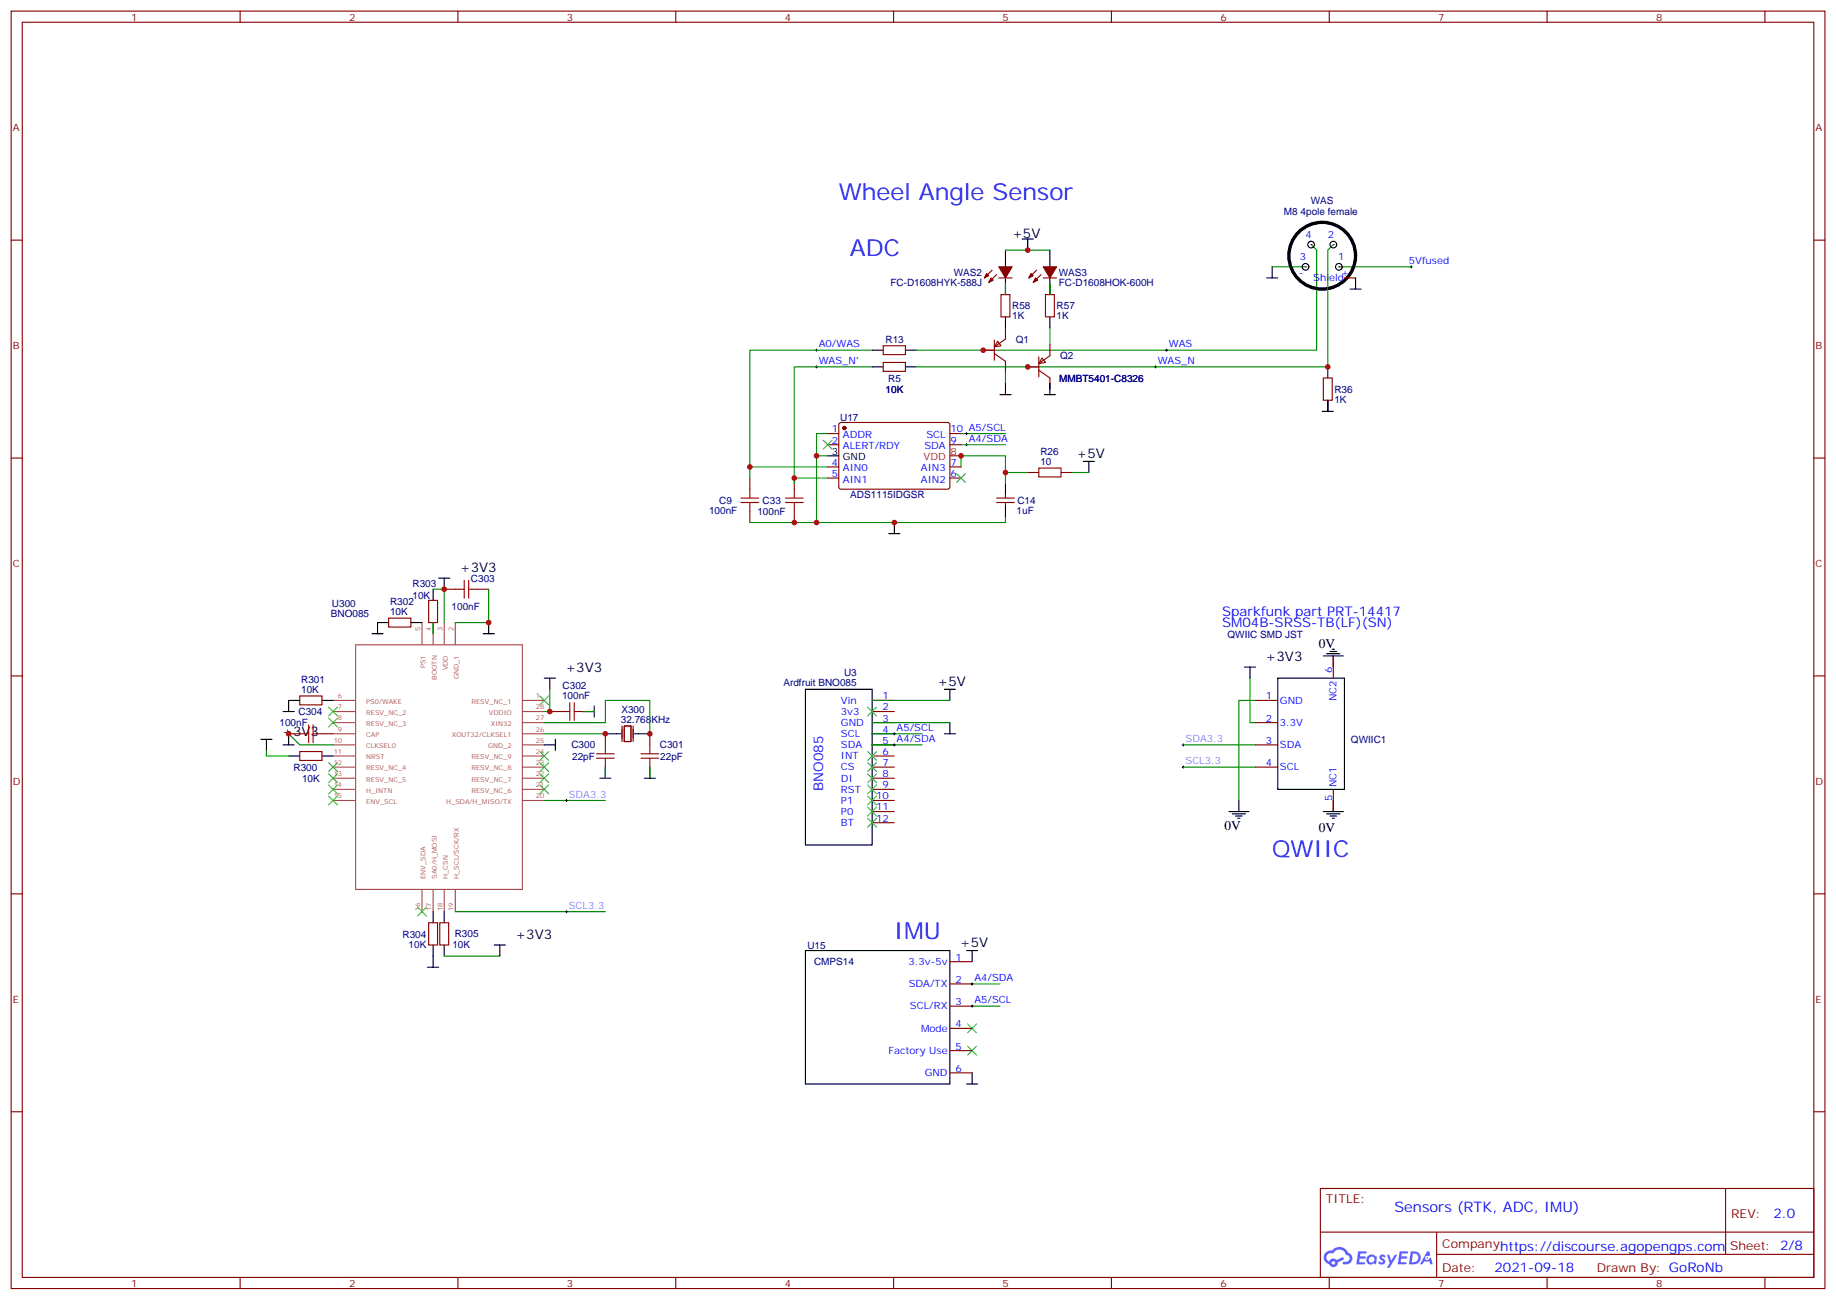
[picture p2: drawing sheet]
<svg xmlns="http://www.w3.org/2000/svg" width="583mm" height="413mm" viewBox="0 0 583 413" stroke-linecap="round" stroke-linejoin="round" font-family="sans-serif">
<g fill="none" stroke="#870000" stroke-width=".35">
<path d="M3.5 3.5h575.8v405.4h-575.8zM7.1 7.1h568.6v398.2h-568.6zM76.2 3.5v3.6M145.4 3.5v3.6M214.5 3.5v3.6M283.6 3.5v3.6M352.8 3.5v3.6M421.9 3.5v3.6M491.1 3.5v3.6M560.2 3.5v3.6M3.5 76.2h3.6M575.7 76.2h3.6"/>
<path d="M3.5 145.3h3.6M575.7 145.3h3.6M3.5 214.5h3.6M575.7 214.5h3.6M3.5 283.6h3.6M575.7 283.6h3.6M3.5 352.8h3.6M575.7 352.8h3.6M419.1 377.1h156.6v28.2h-156.6zM547.7 377.1v20.9M419.1 391h156.5M456 398h119.6"/>
<path d="M456 391v14.1M76.2 405.3v3.6M145.4 405.3v3.6M214.5 405.3v3.6M283.6 405.3v3.6M352.8 405.3v3.6M421.9 405.3v3.6M491.1 405.3v3.6M560.2 405.3v3.6"/>
</g>
<g fill="#5487ff">
<path d="M438.1 398.3a1.22 1.22 0 0 1 1.7 .3l-.4 .5a.47 .47 0 0 0-.3-.4 .47 .47 0 0 0-.5 .2l.2 .3a1.14 1.14 0 0 1 .7 1.7 1.14 1.14 0 0 1-1.9 0l-.2-.2 .5-.5 .7 .4a.29 .29 0 0 0 .4-.3 .29 .29 0 0 0-.3-.3 1.04 1.04 0 0 1-.6-1.7z"/>
<path d="M431.1 397h2.4l.3 .2-.1 .5-1.9 .1-.1 .8h1.5l.4 .4-.4 .4h-1.6l-.2 1.1h1.8l.1 .3-.1 .3-2.7 .1z"/>
<path d="M444.3 397.1l2.6 .1-.1 .5-1.8 .1-.1 .8h1.5l.3 .4-.4 .4h-1.6l-.1 1.1h1.7l.2 .3-.2 .3-2.6 .1z"/>
<path d="M453 397.1h.7l.3 1.2-.6 .3a.69 .69 0 0 0-1 .3 .69 .69 0 0 0 .5 1 .69 .69 0 0 0 .8-.7l.5-.2 .6 2.2h-.8l-.2-.9h-1.8l-.5 .9h-.8z"/>
<path d="M440.2 398.1h.8l.6 1.9 1.1-1.9h.9l-2.6 4.2h-.8l.9-1.5z"/>
<path d="M447.8 397.1l-.6 4.1h1.3a2.11 2.11 0 0 0 2.5-2.1 2.11 2.11 0 0 0-2.5-2zM448.5 397.8a1.43 1.43 0 0 1 1.6 1.6 1.43 1.43 0 0 1-2 1.1z"/>
<path d="M434.1 398.7a1.54 1.54 0 0 0-.1 2.1 1.54 1.54 0 0 0 2.2 .2l.6 .2 .3-2.3-.6-.3a1.49 1.49 0 0 0-2.4 .1zM434.4 399.7a.94 .94 0 0 1 1.8 0 .94 .94 0 0 1-1.8 0z"/>
<path d="M420.8 397.4a2.18 2.18 0 0 0 1.1 3.7 1.44 1.44 0 0 0 1.6 1 1.44 1.44 0 0 0 1.2-1.5l2-1-.5-.8-1.9 1a1.47 1.47 0 0 0-2.4 .4 1.39 1.39 0 0 1-.7-1.9 1.39 1.39 0 0 1 2-.5 2.12 2.12 0 0 1 2.2-1.3 2.12 2.12 0 0 1 1.9 1.7 1.14 1.14 0 0 1 1.1 1.4 1.14 1.14 0 0 1-1.7 .8 .43 .43 0 0 0-.5 .3 .43 .43 0 0 0 .4 .5 1.98 1.98 0 0 0 2.5-1.2 1.98 1.98 0 0 0-1.2-2.5 3.1 3.1 0 0 0-5.3-.7l-.9 .1zM422.7 400.7a.55 .55 0 0 1 1.1 0 .55 .55 0 0 1-1.1 0z"/>
<circle cx="453" cy="399.2" r=".26"/>
</g>
<g fill="none" stroke="#3c3" stroke-width=".35">
<path d="M261.3 139.7l2.8 2.8M264.1 139.7l-2.8 2.8M275.4 224.4l2.8 2.8M275.4 238.5l2.8 2.8M278.2 224.4l-2.8 2.8M278.2 238.5l-2.8 2.8M275.4 242l2.8 2.8M275.4 245.5l2.8 2.9M275.4 249.1l2.8 2.8M275.4 252.6l2.8 2.8M275.4 256.1l2.8 2.8M275.4 259.6l2.8 2.9"/>
<path d="M278.2 242l-2.8 2.8M278.2 245.5l-2.8 2.9M278.2 249.1l-2.8 2.8M278.2 252.6l-2.8 2.8M278.2 256.1l-2.8 2.8M278.2 259.6l-2.8 2.9M307.2 332l2.8 2.8M307.2 324.9l2.8 2.8M310 332l-2.8 2.8M310 324.9l-2.8 2.8"/>
</g>
<g fill="none" stroke="#008700" stroke-width=".35">
<path d="M319.2 79.4h14.1M416.2 77.6l1.7 1.8v31.7h-127M319.2 90v3.5M333.3 90v3.5M403.8 84.7h10.6M425 84.7h22.9M276.8 111.1h-38.8v37.1h24.7M276.8 116.4h-24.7v35.3h10.6M290.9 116.4h130.6M319.2 118.2v3.5M333.3 104.1v5.3M262.7 137.6h-3.5v7"/>
<path d="M305 137.6h14.2M333.3 121.7v1.8M421.5 127v3.5M238 148.2v3.5M252.1 151.7v1.8M262.7 144.6h-3.5v21.2h60v-1.8M305 148.2v-3.6h14.2v8.9M305 141.1h14.2M238 165.8h21.2M276.8 229.3h24.7M276.8 232.8h15.9M276.8 236.4h15.9"/>
<path d="M276.8 222.2h24.7M308.6 312.2h8.8M308.6 319.3h8.8"/>
</g>
<g fill="none" stroke="#000" stroke-width=".35">
<path d="M319.2 79.4v5.3M324.4 75.8h3.6M326.2 75.8v3.6M333.3 79.4v5.3M319.2 88.2v5.3M333.3 88.2v5.3M276.8 116.4h3.6M276.8 111.1h3.6M287.4 116.4h3.5M287.4 111.1h3.5M319.2 100.5v3.6M333.3 100.5v3.6"/>
<path d="M421.5 116.4v3.5M421.5 127v3.5M262.7 144.6h3.5M319.2 153.5v3.5M343.9 146.4h3.5M345.6 146.4v3.5M319.2 160.5v3.5M255.7 218.7h21.1v49.4h-21.1zM299.8 218.7h3.5M301.5 218.7v3.5M255.7 301.6h45.8v42.4h-45.8zM306.8 301.6h3.5"/>
<path d="M308.6 301.6v3.6"/>
</g>
<g fill="none" stroke="#870000" stroke-width=".35">
<path d="M314.9 85.7l-2.4 2.5M316.3 87.1l-2.4 2.5M317 88.2h4.3M317.7 93.5h2.9v7h-2.9zM329 85.7l-2.4 2.5M330.4 87.1l-2.4 2.5M331.2 88.2h4.2M331.9 93.5h2.8v7h-2.8zM280.4 115h7v2.8h-7zM280.4 109.7h7v2.8h-7zM312.1 111.1h3.5M315.6 112.2l3.6 2.5v3.5"/>
<path d="M315.6 107.9v6.4M316.7 108.3l1 1.4-2.1 .4zM319.2 104.1v3.5l-3.6 2.5M326.2 116.4h3.5M329.7 113.2v6.4M329.7 117.5l3.6 2.4v3.6M330.8 113.6l1.1 1.4-2.2 .4zM333.3 109.4v3.5l-3.6 2.5M420.1 119.9h2.8v7.1h-2.8zM262.7 137.6h3.5M266.5 134.3l.4-.2h34.2l.4 .7v20l-.7 .4h-34.1l-.5-.7v-19.7zM301.5 137.6h3.5"/>
<path d="M238 151.7v3.5M252.1 151.7v3.5M262.7 141.1h3.5M262.7 148.2h3.5M262.7 151.7h3.5M301.5 141.1h3.5M301.5 148.2h3.5M301.5 151.7h3.5M316.3 158h5.7M316.3 159.5h5.7M319.2 157v1M319.2 159.5v1"/>
<path d="M238 162.3v3.5M252.1 162.3v3.5M276.8 222.2h7.1M276.8 225.8h7.1M276.8 229.3h7.1M276.8 232.8h7.1M276.8 236.4h7.1M276.8 239.9h7.1M276.8 243.4h7.1M276.8 246.9h7.1M276.8 250.5h7.1M276.8 254h7.1"/>
<path d="M276.8 257.5h7.1M276.8 261.1h7.1M301.5 305.2h7.1M301.5 312.2h7.1M301.5 319.3h7.1M301.5 326.3h7.1M301.5 333.4h7.1M301.5 340.4h7.1"/>
</g>
<path d="M235.2 159.5h5.6M235.2 158h5.6M238 155.2v2.8M238 159.5v2.8M249.3 159.5h5.7M249.3 158h5.7M252.1 155.2v2.8M252.1 159.5v2.8" fill="none" stroke="#a10000" stroke-width=".35"/>
<g fill="none" stroke="#000" stroke-width=".32">
<path d="M447.6 84.7h.7M447.9 84.3v.7M258.8 116.4h.7M258.8 111.1h.7M259.2 110.8v.7M259.2 116.1v.7M366.4 116.4h.7M366.8 116.1v.7M370 111.1h.7M370.3 110.8v.7M306.5 137.6h.7M306.8 137.2v.7"/>
<path d="M306.5 141.1h.7M306.8 140.8v.7M283.5 236.4h.7M283.5 232.8h.7M283.9 232.5v.7M283.9 236v.7M308.2 319.3h.7M308.2 312.2h.7M308.6 311.9v.7M308.6 318.9v.7"/>
</g>
<g fill="#870000" stroke="#870000" stroke-width=".35">
<path d="M317 84.7h4.3l-2.1 3.5z"/>
<path d="M314.6 88.2l.7 .7-1.4 .7z"/>
<path d="M313.2 86.8l.7 .7-1.4 .7z"/>
<path d="M331.2 84.7h4.2l-2.1 3.5z"/>
<path d="M328.7 88.2l.7 .7-1.4 .7z"/>
<path d="M327.3 86.8l.7 .7-1.4 .7z"/>
<circle cx="268" cy="135.8" r=".53"/>
</g>
<path d="M301.5 144.6h3.5" fill="none" stroke="#f00" stroke-width=".35"/>
<circle cx="419.7" cy="81.1" r="10.6" fill="none" stroke="#000" stroke-width="1.1"/>
<g fill="#870000">
<circle cx="425" cy="84.7" r=".18"/>
<circle cx="414.4" cy="84.7" r=".18"/>
<circle cx="416.2" cy="77.6" r=".18"/>
<circle cx="423.2" cy="77.6" r=".18"/>
</g>
<g fill="none" stroke="#000" stroke-width=".35">
<path d="M402.1 88.2h3.5M403.8 84.7v3.5M428.5 91.7h3.5M430.3 88.2v3.5M317.4 125.2h3.5M319.2 121.7v3.5M331.5 125.2h3.5M333.3 121.7v3.5M419.7 130.5h3.5M421.5 127v3.5M282.1 169.3h3.5M283.9 165.8v3.5"/>
<path d="M123.4 197.6h-3.6v3.5M130.4 197.6h3.5M137.5 187v3.5M137.5 197.6v3.5M139.2 183.4h3.6M141 183.4v3.6M155.1 197.6v3.5M118.1 201.1h3.5M153.4 201.1h3.5M172.8 215.2h3.5M174.5 215.2v3.5M395 211.7h3.5"/>
<path d="M396.8 211.7v3.5M405.6 215.2h21.2v35.3h-21.2zM420.1 208.1h6.3M421.1 207.4h4.2M422.2 206.7h2.1M422.9 206h.7M423.2 208.1v3.6M82.8 234.6h3.5M84.6 234.6v3.5M89.9 225.8h3.5M89.9 236.4h3.5M91.6 239.9h3.5"/>
<path d="M91.6 232.8v3.6M95.1 222.2h-3.5v3.6M102.2 239.9h3.5M102.2 222.2h3.5M172.8 236.4h3.5M176.3 234.6v3.5M185.1 225.8h3.5M188.6 224v3.5M192.2 232.8h4.9M201.3 232.8h5M299.8 232.8h3.5M301.5 229.3v3.5"/>
<path d="M190.4 246.9h3.5M192.2 243.4v3.5M204.5 246.9h3.5M206.3 243.4v3.5M390.1 257.5h6.3M391.1 258.2h4.3M392.2 258.9h2.1M392.9 259.6h.7M393.2 254v3.5M420.1 257.5h6.3M421.1 258.2h4.2M422.2 258.9h2.1"/>
<path d="M422.9 259.6h.7M423.2 254v3.5M137.5 289.3v3.5M137.5 299.9v7M141 289.3v3.5M141 299.9v3.5M156.9 299.9h3.5M158.6 299.9v3.5M135.7 306.9h3.5M306.8 344h3.5M308.6 340.4v3.6"/>
<circle cx="416.2" cy="77.6" r="1.06"/>
<circle cx="423.2" cy="77.6" r="1.06"/>
<circle cx="414.4" cy="84.7" r="1.06"/>
<circle cx="425" cy="84.7" r="1.06"/>
</g>
<g fill="none" stroke="#870000" stroke-width=".35">
<path d="M426.8 88.2h3.5M326.2 149.9h3.5M336.8 149.9h3.5M123.4 196.1h7v2.9h-7zM136.1 190.5h2.8v7.1h-2.8zM141 187h3.5M151.6 187h3.5M423.2 208.1v7.1M91.6 232.8h3.5M95.1 238.5h7.1v2.8h-7.1zM95.1 220.8h7.1v2.9h-7.1zM102.2 232.8h3.5"/>
<path d="M174.5 225.8h3.5M185.1 225.8h3.5M192.2 232.8v3.6M197.4 230.4v4.9M198.2 230.4h2.1v4.9h-2.1zM201 230.4v4.9M206.3 232.8v3.6M398.5 222.2h7.1M398.5 229.3h7.1M398.5 236.4h7.1M192.2 243.4v3.5M206.3 243.4v3.5"/>
<path d="M398.5 243.4h7.1M423.2 250.5v7M136.1 292.8h2.8v7.1h-2.8zM139.6 292.8h2.8v7.1h-2.8z"/>
</g>
<g fill="none" stroke="#008700" stroke-width=".35">
<path d="M423.2 77.6l-1.7 1.8v37M319.2 149.9h7M340.3 149.9h5.3M137.5 187h3.5v10.6M137.5 197.6v3.5M155.1 187v10.6h-10.6M174.5 218.7v7.1h-1.7M396.8 215.2v14.1h1.7M423.2 208.1v3.6M84.6 238.1v1.8h7M91.6 232.8l3.5 3.6h10.6M172.8 229.3h19.4v-7.1h14.1v10.6"/>
<path d="M172.8 232.8h19.4M185.1 225.8h3.5M375.6 236.4h22.9M398.5 222.2h-5.3v31.8M172.8 254h19.4M192.2 243.4v3.5M206.3 243.4v3.5M375.6 243.4h22.9M423.2 254v3.5M144.5 289.3h47.7M141 303.4h17.6"/>
</g>
<g fill="none" stroke="#3c3" stroke-width=".35">
<path d="M303.6 150.3l2.9 2.8M306.5 150.3l-2.9 2.8M104.3 224.4l2.8 2.8M104.3 227.9l2.8 2.8M107.1 224.4l-2.8 2.8M107.1 227.9l-2.8 2.8M171.3 238.5l2.9 2.8M171.3 220.8l2.9 2.9M174.2 238.5l-2.9 2.8M174.2 220.8l-2.9 2.9M104.3 252.6l2.8 2.8M104.3 249.1l2.8 2.8"/>
<path d="M104.3 245.5l2.8 2.9M104.3 242l2.8 2.8M107.1 252.6l-2.8 2.8M107.1 249.1l-2.8 2.8M107.1 245.5l-2.8 2.9M107.1 242l-2.8 2.8M171.3 242l2.9 2.8M171.3 245.5l2.9 2.9M171.3 249.1l2.9 2.8M174.2 242l-2.9 2.8M174.2 245.5l-2.9 2.9M174.2 249.1l-2.9 2.8"/>
<path d="M132.5 287.9l2.9 2.8M135.4 287.9l-2.9 2.8"/>
</g>
<path d="M375.2 236.4h.8M375.6 236v.7M179.5 254h.7M179.8 253.6v.8M375.2 243.4h.8M375.6 243.1v.7M179.5 289.3h.7M179.8 288.9v.7" fill="none" stroke="#000" stroke-width=".32"/>
<g fill="none" stroke="#a64a4a" stroke-width=".35">
<path d="M133.9 197.6v6.9M137.5 197.6v6.9M141 197.6v6.9M144.5 197.6v6.9M112.9 204.6h52.9v77.6h-52.9zM105.7 222.2h7M105.7 225.8h7M105.7 229.3h7M105.7 232.8h7M105.7 236.4h7M105.7 239.9h7M165.8 222.2h7"/>
<path d="M165.8 225.8h7M165.8 229.3h7M165.8 232.8h7M165.8 236.4h7M165.8 239.9h7M105.7 243.4h7M105.7 246.9h7M105.7 250.5h7M105.7 254h7M165.8 243.4h7M165.8 246.9h7M165.8 250.5h7"/>
<path d="M165.8 254h7M133.9 282.3v7M137.5 282.3v7M141 282.3v7M144.5 282.3v7"/>
</g>
<g fill="none" stroke="#a10000" stroke-width=".35">
<path d="M329.7 148.5h7.1v2.8h-7.1zM144.5 187h2.9M147.4 184.1v5.7M148.8 184.1v5.7M148.8 187h2.8M95.1 232.8h2.9M98 230v5.7M99.4 230v5.7M99.4 232.8h2.8M178 225.8h2.9M180.9 223v5.6M182.3 223v5.6"/>
<path d="M182.3 225.8h2.8M189.3 239.2h5.7M192.2 236.4v2.8M203.4 239.2h5.7M206.3 236.4v2.8M189.3 240.6h5.7M192.2 240.6v2.8M203.4 240.6h5.7M206.3 240.6v2.8"/>
</g>
<g fill="#c00">
<circle cx="252.1" cy="151.7" r=".88"/>
<circle cx="238" cy="148.2" r=".88"/>
<circle cx="252.1" cy="165.8" r=".88"/>
<circle cx="259.2" cy="165.8" r=".88"/>
<circle cx="259.2" cy="144.6" r=".88"/>
<circle cx="326.2" cy="79.4" r=".88"/>
<circle cx="326.2" cy="116.4" r=".88"/>
<circle cx="319.2" cy="149.9" r=".88"/>
<circle cx="312.1" cy="111.1" r=".88"/>
<circle cx="283.9" cy="165.8" r=".88"/>
<circle cx="421.5" cy="116.4" r=".88"/>
<circle cx="305" cy="144.6" r=".88"/>
<circle cx="192.2" cy="232.8" r=".88"/>
<circle cx="206.3" cy="232.8" r=".88"/>
<circle cx="174.5" cy="225.8" r=".88"/>
<circle cx="155.1" cy="197.6" r=".88"/>
<circle cx="141" cy="187" r=".88"/>
<circle cx="91.6" cy="232.8" r=".88"/>
</g>
<g font-size="7.4" fill="#00f">
<text x="266.2" y="63.5">Wheel Angle Sensor</text>
<text x="269.8" y="81.1">ADC</text>
<text x="403.8" y="272">QWIIC</text>
<text x="283.9" y="298.1">IMU</text>
</g>
<text font-size="4.6" fill="#00f" x="442.6" y="384.5">Sensors (RTK, ADC, IMU)</text>
<g font-size="4.2">
<text x="321.3" y="75.5">+5V</text>
<text x="341.7" y="145.3">+5V</text>
<text x="146" y="181.4">+3V3</text>
<text x="401.7" y="209.6">+3V3</text>
<text x="418.6" y="205.7">0V</text>
<text x="179.5" y="213.2">+3V3</text>
<text x="297.6" y="217.6">+5V</text>
<text x="89.6" y="233.5">+3V3</text>
<text x="388.7" y="263.5">0V</text>
<text x="418.7" y="264">0V</text>
<text x="163.6" y="297.8">+3V3</text>
<text x="304.7" y="300.5">+5V</text>
</g>
<g font-size="4.2" fill="#00f">
<text x="387.9" y="195.4">Sparkfunk part PRT-14417</text>
<text x="387.9" y="199">SM04B-SRSS-TB(LF)(SN)</text>
<text x="261.3" y="251" transform="rotate(-90 261.3 251)">BNO085</text>
<text x="562.9" y="386.4">2.0</text>
<text x="474.4" y="403.7">2021-09-18</text>
</g>
<g font-size="3.9" fill="#800">
<text x="420.9" y="381.7">TITLE:</text>
<text x="549.5" y="386.4">REV:</text>
<text x="457.8" y="395.9">Company:https://discourse.agopengps.com</text>
<text x="549.2" y="396.5">Sheet: 2/8</text>
<text x="457.8" y="403.6">Date:</text>
<text x="506.8" y="403.7">Drawn By: GoRoNb</text>
</g>
<g font-size="3.2" fill="#800">
<text x="41.6" y="6.5">1</text>
<text x="110.8" y="6.5">2</text>
<text x="179.9" y="6.5">3</text>
<text x="249.1" y="6.5">4</text>
<text x="318.2" y="6.5">5</text>
<text x="387.4" y="6.5">6</text>
<text x="456.5" y="6.5">7</text>
<text x="525.7" y="6.5">8</text>
<text x="4.1" y="41.6">A</text>
<text x="576.3" y="41.6">A</text>
<text x="4.1" y="110.8">B</text>
<text x="576.3" y="110.8">B</text>
<text x="4.1" y="179.9">C</text>
<text x="576.3" y="179.9">C</text>
<text x="4.1" y="249.1">D</text>
<text x="576.3" y="249.1">D</text>
<text x="4.1" y="318.2">E</text>
<text x="576.3" y="318.2">E</text>
<text x="41.6" y="408.3">1</text>
<text x="110.8" y="408.3">2</text>
<text x="179.9" y="408.3">3</text>
<text x="249.1" y="408.3">4</text>
<text x="318.2" y="408.3">5</text>
<text x="387.4" y="408.3">6</text>
<text x="456.5" y="408.3">7</text>
<text x="525.7" y="408.3">8</text>
</g>
<g font-size="3.2" fill="#000080">
<text x="416.1" y="64.6">WAS</text>
<text x="407.5" y="68.2">M8 4pole female</text>
<text x="302.8" y="87.6">WAS2</text>
<text x="336.1" y="87.6">WAS3</text>
<text x="282.6" y="90.7">FC-D1608HYK-588J</text>
<text x="336.1" y="90.8">FC-D1608HOK-600H</text>
<text x="321.3" y="101.3">1K</text>
<text x="321.3" y="98.2">R58</text>
<text x="335.4" y="101.3">1K</text>
<text x="335.4" y="98.2">R57</text>
<text x="281.1" y="108.7">R13</text>
<text x="322.4" y="108.8">Q1</text>
<text x="336.5" y="114.1">Q2</text>
<text x="281.1" y="124.6">10K</text>
<text x="281.9" y="121.1">R5</text>
<text x="336.2" y="121.1">MMBT5401-C8326</text>
<text x="423.6" y="124.6">R36</text>
<text x="423.6" y="127.8">1K</text>
<text x="266.7" y="133.4">U17</text>
<text x="330.2" y="147.5">10</text>
<text x="330.3" y="144.3">R26</text>
<text x="228.3" y="159.9">C9</text>
<text x="242.1" y="159.9">C33</text>
<text x="269.9" y="158.1">ADS1115IDGSR</text>
<text x="322.9" y="159.9">C14</text>
<text x="225.1" y="163.1">100nF</text>
<text x="240.4" y="163.4">100nF</text>
<text x="322.7" y="163.1">1uF</text>
<text x="149.5" y="184.6">C303</text>
<text x="123.8" y="192">R302</text>
<text x="130.9" y="186.4">R303</text>
<text x="130.9" y="189.9">10K</text>
<text x="105" y="195.8">BNO085</text>
<text x="105.4" y="192.6">U300</text>
<text x="123.8" y="195.1">10K</text>
<text x="143.4" y="193.4">100nF</text>
<text x="389.6" y="202.4">QWIIC SMD JST</text>
<text x="267.9" y="214.4">U3</text>
<text x="95.6" y="219.8">10K</text>
<text x="95.6" y="216.7">R301</text>
<text x="178.4" y="221.9">100nF</text>
<text x="178.6" y="218.7">C302</text>
<text x="248.7" y="217.7">Ardfruit BNO085</text>
<text x="94.7" y="226.9">C304</text>
<text x="197.2" y="226.1">X300</text>
<text x="88.7" y="230.4">100nF</text>
<text x="197.1" y="229.3">32.768KHz</text>
<text x="181.4" y="237.5">C300</text>
<text x="209.5" y="237.5">C301</text>
<text x="428.8" y="235.9">QWIIC1</text>
<text x="93.2" y="244.5">R300</text>
<text x="181.6" y="241">22pF</text>
<text x="209.6" y="241">22pF</text>
<text x="95.9" y="248.1">10K</text>
<text x="127.8" y="297.5">R304</text>
<text x="144.4" y="297.5">R305</text>
<text x="129.7" y="300.7">10K</text>
<text x="143.6" y="300.7">10K</text>
<text x="256.3" y="301">U15</text>
<text x="258.4" y="306.3">CMPS14</text>
</g>
<g font-size="3.2" fill="#00f">
<text x="414.4" y="75.5">4</text>
<text x="421.5" y="75.5">2</text>
<text x="412.6" y="82.5">3</text>
<text x="424.7" y="82.5">1</text>
<text x="447.2" y="83.8">5Vfused</text>
<text x="412.3" y="87.5">-</text>
<text x="416.9" y="89.3">Shield</text>
<text x="425.7" y="87.5">+</text>
<text x="259.9" y="110.2">A0/WAS</text>
<text x="371" y="110.2">WAS</text>
<text x="259.9" y="115.5">WAS_N'</text>
<text x="367.5" y="115.5">WAS_N</text>
<text x="264.1" y="137.2">1</text>
<text x="301.7" y="137.2">10 A5/SCL</text>
<text x="264.1" y="140.8">2</text>
<text x="267.5" y="139">ADDR</text>
<text x="267.5" y="142.5">ALERT/RDY</text>
<text x="293.4" y="142.5">SDA</text>
<text x="294.1" y="139">SCL</text>
<text x="301.7" y="140.8">9</text>
<text x="307.5" y="140.2">A4/SDA</text>
<text x="264.1" y="147.8">4</text>
<text x="267.5" y="149.6">AIN0</text>
<text x="292.3" y="149.6">AIN3</text>
<text x="301.7" y="147.8">7</text>
<text x="264.1" y="151.3">5</text>
<text x="267.5" y="153.1">AIN1</text>
<text x="292.3" y="153.1">AIN2</text>
<text x="301.7" y="151.3">6</text>
<text x="422.9" y="213.4" transform="rotate(-90 422.9 213.4)">6</text>
<text x="280.1" y="221.9">1</text>
<text x="401.8" y="221.9">1</text>
<text x="266.9" y="223.3">Vin</text>
<text x="266.9" y="226.8">3v3</text>
<text x="280.1" y="225.4">2</text>
<text x="406.3" y="223.3">GND</text>
<text x="424.3" y="222.5" transform="rotate(-90 424.3 222.5)">NC2</text>
<text x="266.9" y="230.4">GND</text>
<text x="266.9" y="233.9">SCL</text>
<text x="280.1" y="229">3</text>
<text x="280.1" y="232.5">4</text>
<text x="284.6" y="232">A5/SCL</text>
<text x="401.8" y="229">2</text>
<text x="406.3" y="230.4">3.3V</text>
<text x="266.9" y="237.4">SDA</text>
<text x="280.1" y="236">5</text>
<text x="280.1" y="239.5">6</text>
<text x="284.6" y="235.5">A4/SDA</text>
<text x="401.8" y="236">3</text>
<text x="406.3" y="237.4">SDA</text>
<text x="266.9" y="240.9">INT</text>
<text x="266.9" y="244.5">CS</text>
<text x="280.1" y="243.1">7</text>
<text x="401.8" y="243.1">4</text>
<text x="406.3" y="244.5">SCL</text>
<text x="266.9" y="248">DI</text>
<text x="266.9" y="251.5">RST</text>
<text x="280.1" y="246.6">8</text>
<text x="280.1" y="250.1">9</text>
<text x="424.3" y="249.8" transform="rotate(-90 424.3 249.8)">NC1</text>
<text x="266.9" y="255.1">P1</text>
<text x="278.1" y="253.6">10</text>
<text x="278.1" y="257.2">11</text>
<text x="422.9" y="254.3" transform="rotate(-90 422.9 254.3)">5</text>
<text x="266.9" y="258.6">P0</text>
<text x="266.9" y="262.1">BT</text>
<text x="278.1" y="260.7">12</text>
<text x="303.3" y="304.8">1</text>
<text x="288.4" y="306.2">3.3v-5v</text>
<text x="303.3" y="311.9">2</text>
<text x="309.3" y="311.3">A4/SDA</text>
<text x="288.5" y="313.3">SDA/TX</text>
<text x="288.8" y="320.3">SCL/RX</text>
<text x="303.3" y="318.9">3</text>
<text x="309.3" y="318.4">A5/SCL</text>
<text x="292.4" y="327.4">Mode</text>
<text x="303.3" y="326">4</text>
<text x="282.1" y="334.4">Factory Use</text>
<text x="303.3" y="333">5</text>
<text x="293.5" y="341.5">GND</text>
<text x="303.3" y="340.1">6</text>
</g>
<g font-size="3.2">
<text x="264.1" y="144.3">3</text>
<text x="267.5" y="146">GND</text>
</g>
<g font-size="3.2" fill="#f00">
<text x="293.2" y="146">VDD</text>
<text x="301.7" y="144.3">8</text>
</g>
<g font-size="3.2" fill="#8080ff">
<text x="376.3" y="235.5">SDA3.3</text>
<text x="376.3" y="242.5">SCL3.3</text>
<text x="180.5" y="253.1">SDA3.3</text>
<text x="180.5" y="288.4">SCL3.3</text>
</g>
<g font-size="2.1" fill="#a54b4b">
<text x="133.4" y="200.3" transform="rotate(-90 133.4 200.3)">5</text>
<text x="136.9" y="200.3" transform="rotate(-90 136.9 200.3)">4</text>
<text x="140.4" y="200.3" transform="rotate(-90 140.4 200.3)">3</text>
<text x="144" y="200.3" transform="rotate(-90 144 200.3)">2</text>
<text x="135.1" y="212" transform="rotate(-90 135.1 212)">PS1</text>
<text x="138.6" y="215.6" transform="rotate(-90 138.6 215.6)">BOOTN</text>
<text x="142.2" y="212.7" transform="rotate(-90 142.2 212.7)">VDD</text>
<text x="145.7" y="215.5" transform="rotate(-90 145.7 215.5)">GND_1</text>
<text x="107.3" y="221.6">6</text>
<text x="170.1" y="221.6">1</text>
<text x="107.3" y="225.1">7</text>
<text x="116.3" y="223.3">PS0/WAKE</text>
<text x="116.3" y="226.8">RESV_NC_2</text>
<text x="149.7" y="223.3">RESV_NC_1</text>
<text x="155.2" y="226.8">VDDIO</text>
<text x="170.1" y="225.1">28</text>
<text x="107.3" y="228.6">8</text>
<text x="107.3" y="232.1">9</text>
<text x="116.3" y="230.3">RESV_NC_3</text>
<text x="116.3" y="233.9">CAP</text>
<text x="143.4" y="233.9">XOUT32/CLKSEL1</text>
<text x="155.8" y="230.3">XIN32</text>
<text x="170.1" y="232.1">26</text>
<text x="170.1" y="228.6">27</text>
<text x="105.9" y="235.7">10</text>
<text x="105.9" y="239.2">11</text>
<text x="116.3" y="237.4">CLKSEL0</text>
<text x="154.9" y="237.4">GND_2</text>
<text x="170.1" y="239.2">24</text>
<text x="170.1" y="235.7">25</text>
<text x="105.9" y="242.7">12</text>
<text x="116.3" y="240.9">NRST</text>
<text x="116.3" y="244.5">RESV_NC_4</text>
<text x="149.7" y="244.5">RESV_NC_8</text>
<text x="149.7" y="240.9">RESV_NC_9</text>
<text x="170.1" y="242.7">23</text>
<text x="105.9" y="246.2">13</text>
<text x="105.9" y="249.8">14</text>
<text x="116.3" y="248">RESV_NC_5</text>
<text x="116.3" y="251.5">H_INTN</text>
<text x="149.7" y="251.5">RESV_NC_6</text>
<text x="149.7" y="248">RESV_NC_7</text>
<text x="170.1" y="249.8">21</text>
<text x="170.1" y="246.2">22</text>
<text x="105.9" y="253.3">15</text>
<text x="116.3" y="255">ENV_SCL</text>
<text x="141.6" y="255">H_SDA/H_MISO/TX</text>
<text x="170.1" y="253.3">20</text>
<text x="135.1" y="278.9" transform="rotate(-90 135.1 278.9)">ENV_SDA</text>
<text x="138.6" y="278.9" transform="rotate(-90 138.6 278.9)">SA0/H_MOSI</text>
<text x="142.2" y="278.9" transform="rotate(-90 142.2 278.9)">H_CSN</text>
<text x="145.7" y="278.9" transform="rotate(-90 145.7 278.9)">H_SCL/SCK/RX</text>
<text x="133.4" y="289.2" transform="rotate(-90 133.4 289.2)">16</text>
<text x="136.9" y="289.2" transform="rotate(-90 136.9 289.2)">17</text>
<text x="140.4" y="289.2" transform="rotate(-90 140.4 289.2)">18</text>
<text x="144" y="289.2" transform="rotate(-90 144 289.2)">19</text>
</g>
</svg>
